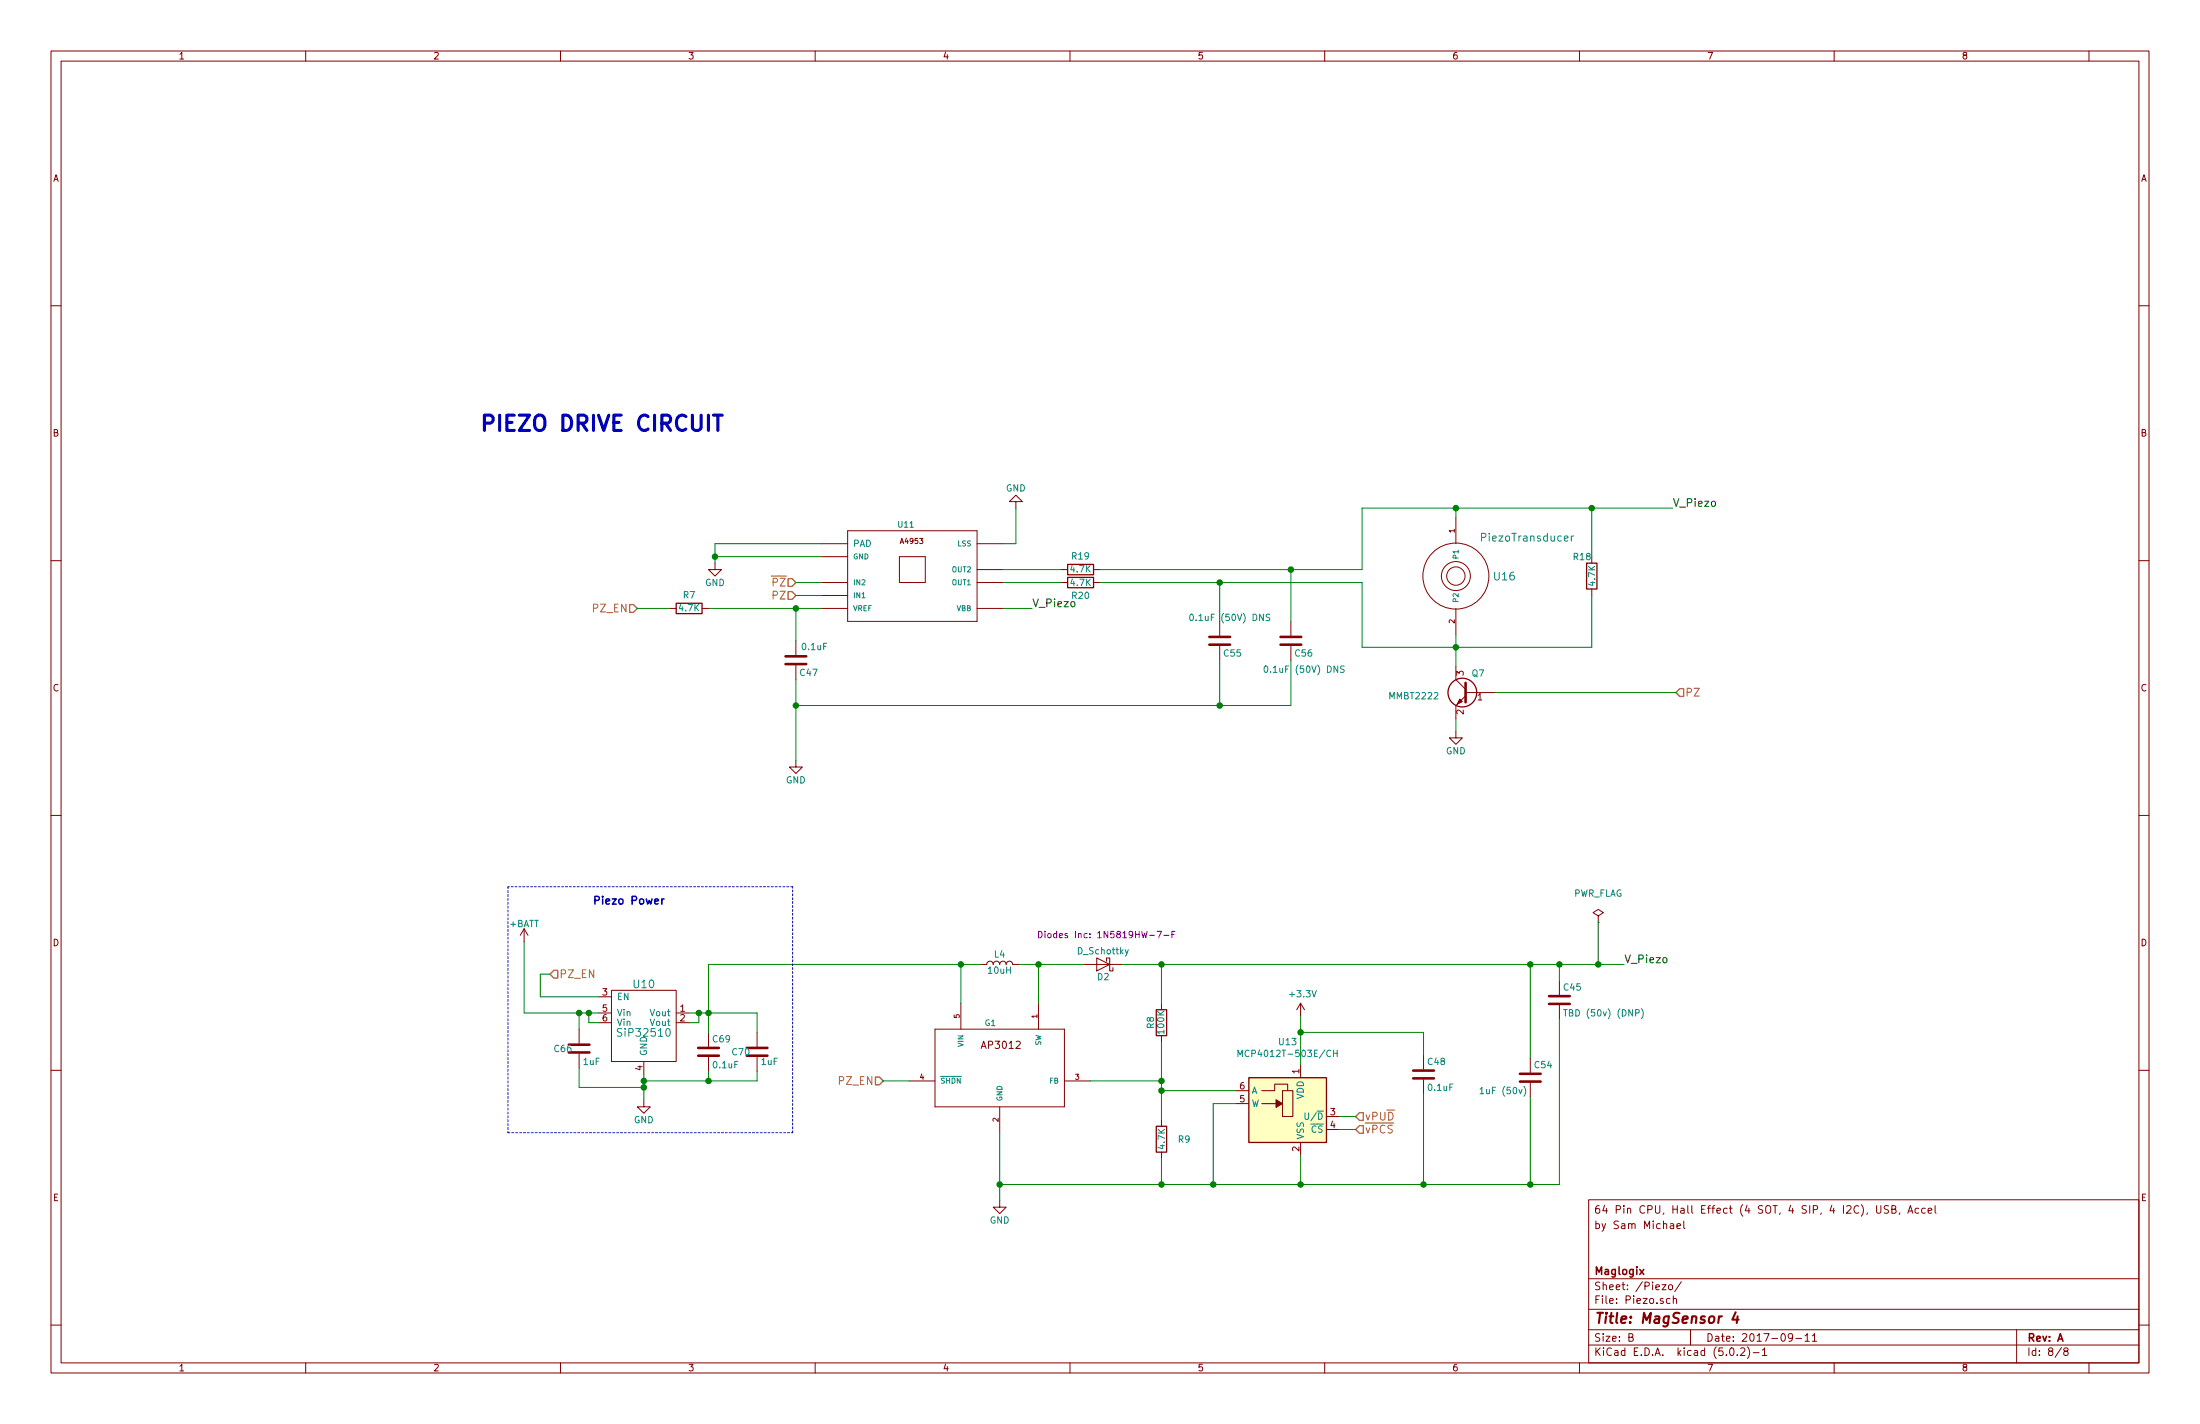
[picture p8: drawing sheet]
<svg xmlns="http://www.w3.org/2000/svg" width="432mm" height="279mm" viewBox="0 0 432 279" stroke-linecap="round" stroke-linejoin="round" font-family="sans-serif">
<g fill="none" stroke="#840000" stroke-width=".2">
<path d="M10 10h411.8v259.4h-411.8zM12 12h407.8v255.4h-407.8zM60 10v2M110 10v2M160 10v2M210 10v2M260 10v2M310 10v2M360 10v2M410 10v2M10 60h2M419.8 60h2"/>
<path d="M199.4 98.4h1.3l-1.3-1.2-1.3 1.2h1.3v1.3M10 110h2M131.4 119.4h1.3M137.8 119.4h1.3M140.3 110.5v1.3h1.3l-1.3 1.2-1.2-1.2h1.2M161.3 109.2h5.1M161.3 114.3h5.1M161.3 116.8h5.1M161.3 119.4h5.1M161.3 106.7h5.1M166.4 104.1h25.4v17.8h-25.4zM176.5 109.2h5.1v5.1h-5.1z"/>
<path d="M191.8 114.3h5M191.8 119.4h5M191.8 106.7h5M191.8 111.8h5M208.3 114.3h1.2M208.3 111.8h1.2M214.6 114.3h1.3M214.6 111.8h1.3M285.7 101.6v5.1M285.7 119.4v5.1M312.4 115.6v1.2M419.8 110h2"/>
<path d="M156.2 125.7v2.8M156.2 130.6v2.8M239.4 121.9v2.8M239.4 126.7v2.8M253.4 121.9v2.8M253.4 126.7v2.8M285.7 130.8v2.6l2 1.9M287.7 136.5l-2 1.9v2.6M287.7 135.9h5.7M10 160h2M156.2 149.2v1.3h1.3l-1.3 1.3-1.3-1.3h1.3M285.7 143.5v1.3h1.3l-1.3 1.3-1.2-1.3h1.2"/>
<path d="M419.8 160h2M313.7 179.7l1-.6-1-.7-1 .7 1 .6v1.3M102.9 182.2l-.8 1.3M102.9 182.2v2.6M102.9 182.2l.7 1.3M117.5 198.8h2.5M117.5 195.6h2.5M120 194.3h12.7v14h-12.7zM132.7 198.8h2.6M188.6 196.9v5M192.4 189.2h1.3a.64 .64 0 0 1 .6-.6 .64 .64 0 0 1 .6 .6 .64 .64 0 0 1 .7-.6 .64 .64 0 0 1 .6 .6 .64 .64 0 0 1 .7-.6 .64 .64 0 0 1 .6 .6 .64 .64 0 0 1 .6-.6 .64 .64 0 0 1 .7 .6h1.2M203.8 196.9v5"/>
<path d="M212.7 189.2h7.6M215.3 188l2.5 1.2-2.5 1.3zM217.2 188.6v-.6h.6v2.5h.6v-.6M228 196.9v1.2M255.3 196.9v2.5M255.3 196.9l-.8 1.2M255.3 196.9l.7 1.2M306.1 192.4v2.8M306.1 197.2v2.8M313.7 181h.1M10 210h2M113.7 201.9v2.8"/>
<path d="M113.7 206.8v2.8M117.5 200.7h2.5M126.4 215.9v1.3h1.2l-1.2 1.2-1.3-1.2h1.3M126.4 208.3v2.5M132.7 200.7h2.6M139.1 202.6v2.8M139.1 207.4v2.8M148.6 202.6v2.8M148.6 207.4v2.8M178.4 212.1h5.1M183.5 201.9h25.4v15.3h-25.4zM196.2 217.2v5.1"/>
<path d="M208.9 212.1h5.1M228 203.2v1.3M228 219.7v1.3M242.6 216.5h2.5M242.6 214h2.5M247.6 216.5h3.9M247.6 214h2.6v-1.3h2.5v1.3M251.7 214h2v5.1h-2zM255.3 208.9v2.6M260.3 219.1h2.6M279.4 207v2.8M279.4 211.8v2.8"/>
<path d="M300.4 207.6v2.8M300.4 212.5v2.8M419.8 210h2M196.2 235.6v1.3h1.3l-1.3 1.2-1.3-1.2h1.3M228 226.1v1.2M255.3 224.2v2.5M260.3 221.6h2.6M311.8 235.4h108v32h-108zM330.5 239.6v1.3l.2 .2M368.3 236.6v1.2l.3 .2h.3l.3-.2v-1.2M370.7 236.6h-.6l-.2 .1v.4l.6 .3 .2 .4-.3 .2h-.6M371.3 237.3l.7-.2v-.4l-.2-.1h-.5v1.4h.6l.2-.1 .1-.3-.4-.3"/>
<path d="M372.9 238l-.2 .3M374.4 238l.6-1.4 .4 1.4M374.6 237.6h.7M376.6 237.1h-.4l-.3 .2v.6l.3 .1h.4M377.9 237.1h-.5l-.2 .2v.6l.2 .1h.5M378.4 237.6l.8-.2-.1-.3h-.4l-.3 .2 .1 .7h.6M379.8 236.6v1.2l.2 .2M10 260h2M311.8 256.9h108M311.8 250.9h108M326.2 252.1h.8l-.8 1h.8M327.6 252.2l.2-.1 .4 .1v.7l-.2 .2-.4-.2z"/>
<path d="M327.8 254.8h-.4l-.3 .2v.6l.3 .2 .4-.1M327.9 240.2h.5l.1 .9M328.4 254.9l.2-.1h.4l.1 1M328.4 254.3v1.5M328.5 240.4l-.5 .1-.2 .2 .2 .4 .5-.1M329.1 240.6l.7-.2v-.2l-.4-.1-.3 .2 .1 .7h.6M330 251.5l-1.3 1.9M419.8 260h2M60 267.4v2M110 267.4v2M160 267.4v2M210 267.4v2"/>
<path d="M260 267.4v2M310 267.4v2M311.8 263.9h108M311.8 260.9h108M319.7 262.4l.7-.1 .1-.2-.1-.4h-.7v1.5h.6l.2-.2 .1-.3-.4-.3M331.8 260.9v3M339.6 264.6l.3-.1a.86 .86 0 0 1 .1 1.5 .79 .79 0 0 1-.4-1.4zM341 265.8v.2M341.6 264.6l.6-.1 .2 .1 .1 .3-.9 1.1h.9M343 264.3a1.71 1.71 0 0 1 0 2.2M344.1 265.4h1.2M345.9 264.9l.4-.4v1.5"/>
<path d="M345.9 266h.9M351.8 262.3l-.2 .3-.5-.1-.1-.2 .1-.6h.5l.2 .1a1.19 1.19 0 0 1-.2 1.3l-.5 .1M352.5 262.6h1.1M354.3 262.1l.4-.4v1.5M354.3 263.2h.8M355.7 262.1l.4-.4v1.5M355.7 263.2h.9M360 267.4v2M395.8 260.9v6.5M404.6 264.4l-1.2 1.9M405.4 265.1l-.3-.4 .3-.2h.2l.3 .2-.1 .3-.6 .2-.1 .2v.4l.3 .2h.2l.3-.3v-.3l-.3-.3M410 267.4v2"/>
<circle cx="285.7" cy="113" r="2.84"/>
<circle cx="285.7" cy="113" r="6.5"/>
<circle cx="285.8" cy="113" r="1.8"/>
</g>
<path d="M340.7 257.5l-.7 1.4h1.2M341 258.3l-.1 1.3" fill="none" stroke="#840000" stroke-width=".41"/>
<path d="M321.8 249.1l.8 1M322.6 249.1l-.8 1" fill="none" stroke="#840000" stroke-width=".3"/>
<g fill="none" stroke="#008484" stroke-width=".2">
<path d="M308.4 105.2v1M308.9 105.2l-.5 .2M233.6 120.6l.2-.1a.67 .67 0 0 1 .5 .6 .67 .67 0 0 1-.5 .7l-.3-.5zM248.2 130.8l.2-.1a.67 .67 0 0 1 .5 .6 .67 .67 0 0 1-.5 .6l-.3-.5zM249.2 120.6l-.5-.1-.2 .3 .1 .3 .6 .2v.3l-.2 .2-.5-.1M263.8 130.7h-.5l-.2 .2 .1 .3 .6 .2v.4l-.2 .1h-.5M221.5 186.3l-.5 1.2-.1 .1M306.9 198.1h.7M307.2 198.1v1.3M322.2 197.9a1.47 1.47 0 0 1 0 1.9M243 207.3v-1.3l.4 1 .4-1v1.3M256.1 218.4v1l.3 .2h.2l.2-.2v-1"/>
<path d="M261.7 206v1.3M261.7 206.7h.8M262.5 206v1.3M290.5 213.7l.4-.4v1.3M290.5 214.6h.7M299.1 213.2a1.4 1.4 0 0 1 0 1.9"/>
</g>
<g fill="none" stroke="#008400" stroke-width=".2">
<path d="M199.4 99.7v7h-2.6M285.7 99.7v1.9M312.4 99.7v9.5M328.3 99.7h-61v12.1h-51.4M125.1 119.4h6.3M139.1 119.4h22.2M140.3 109.2h21M156.2 114.3h5.1M156.2 116.8h5.1M156.2 119.4v6.3M161.3 106.7h-21v3.8M196.8 114.3h11.5"/>
<path d="M196.8 119.4h5.8M196.8 111.8h11.5M215.9 114.3h51.4v12.7h45.1v-10.2M239.4 114.3v7.6M253.4 111.8v10.1M156.2 133.4v15.8M239.4 129.5v8.9M253.4 129.5v8.9h-97.2M285.7 124.5v6.3M293.4 135.9h35.5M285.7 141v2.5M102.9 184.8v14h14.6"/>
<path d="M107.9 191.1h-1.9v4.5h11.5M113.7 198.8v3.1M115.6 198.8v1.9h1.9M135.3 198.8h13.3v3.8M137.2 198.8v1.9h-1.9M188.6 189.2v7.7M192.4 189.2h-53.3v13.4M200 189.2h12.7M203.8 189.2v7.7M220.3 189.2h98.5M228 189.2v7.7M255.3 199.4v9.5"/>
<path d="M300.4 189.2v18.4M306.1 189.2v3.2M313.7 181v8.2M113.7 209.6v3.8h12.7M126.4 210.8v5.1M139.1 210.2v1.9M148.6 210.2v1.9h-22.2M173.4 212.1h5M214 212.1h14M228 204.5v15.2M228 214h14.6M242.6 216.5h-4.5v15.9"/>
<path d="M255.3 202.6h24.1v4.4M262.9 219.1h3.2M279.4 214.6v17.8M300.4 215.3v17.1M306.1 200v32.4h-109.9M196.2 222.3v13.3M228 227.3v5.1M255.3 226.7v5.7M262.9 221.6h3.2"/>
</g>
<g fill="#008400" stroke="#008400" stroke-width=".25">
<circle cx="140.3" cy="109.2" r=".51"/>
<circle cx="203.8" cy="189.2" r=".51"/>
<circle cx="228" cy="212.1" r=".51"/>
<circle cx="188.6" cy="189.2" r=".51"/>
<circle cx="196.2" cy="232.4" r=".51"/>
<circle cx="228" cy="232.4" r=".51"/>
<circle cx="228" cy="189.2" r=".51"/>
<circle cx="300.4" cy="189.2" r=".51"/>
<circle cx="156.2" cy="119.4" r=".51"/>
<circle cx="313.7" cy="189.2" r=".51"/>
<circle cx="156.2" cy="138.4" r=".51"/>
<circle cx="239.4" cy="138.4" r=".51"/>
<circle cx="239.4" cy="114.3" r=".51"/>
<circle cx="253.4" cy="111.8" r=".51"/>
<circle cx="306.1" cy="189.2" r=".51"/>
<circle cx="300.4" cy="232.4" r=".51"/>
<circle cx="126.4" cy="213.4" r=".51"/>
<circle cx="126.4" cy="212.1" r=".51"/>
<circle cx="113.7" cy="198.8" r=".51"/>
<circle cx="137.2" cy="198.8" r=".51"/>
<circle cx="139.1" cy="198.8" r=".51"/>
<circle cx="115.6" cy="198.8" r=".51"/>
<circle cx="139.1" cy="212.1" r=".51"/>
<circle cx="285.7" cy="99.7" r=".51"/>
<circle cx="285.7" cy="127" r=".51"/>
<circle cx="312.4" cy="99.7" r=".51"/>
<circle cx="255.3" cy="232.4" r=".51"/>
<circle cx="228" cy="214" r=".51"/>
<circle cx="238.1" cy="232.4" r=".51"/>
<circle cx="255.3" cy="202.6" r=".51"/>
<circle cx="279.4" cy="232.4" r=".51"/>
</g>
<path d="M123.6 118.6h.7l.8 .8-.8 .7h-.7zM154.7 116.1h.7l.8 .7-.8 .8h-.7zM154.7 113.5h.7l.8 .8-.8 .8h-.7zM329.7 135.1h.8v1.6h-.8l-.8-.8zM108.7 190.4h.8v1.5h-.8l-.8-.8zM171.8 211.3h.8l.8 .8-.8 .8h-.8zM266.8 218.3h.8v1.5h-.8l-.7-.7zM266.8 220.9h.8v1.5h-.8l-.7-.8z" fill="none" stroke="#848400" stroke-width=".25"/>
<path d="M203.8 182.7a.64 .64 0 0 1 .8 .7 .64 .64 0 0 1-.8 .6zM205.1 182.7v.2M205.1 183.2v.8M228.4 183.5h1M230 183.3h.4M230.6 182.7h-.6v1.3" fill="none" stroke="#840084" stroke-width=".2"/>
<g fill="none" stroke="#840000" stroke-width=".25">
<path d="M132.7 118.4h5.1v2h-5.1zM209.5 110.7h5.1v2.1h-5.1zM209.5 113.3h5.1v2h-5.1zM311.4 110.5h2v5.1h-2zM226.9 198.1h2.1v5.1h-2.1zM245.1 211.5h15.2v12.7h-15.2zM226.9 221h2.1v5.1h-2.1z"/>
<circle cx="287" cy="135.9" r="2.82"/>
</g>
<g fill="none" stroke="#840000" stroke-width=".51">
<path d="M154.2 128.8h4M154.2 130.3h4M237.4 125h4M237.4 126.5h4M251.3 125h4.1M251.3 126.5h4.1M287.7 134v3.8M304 197h4.1M304 195.5h4.1M111.6 206.5h4.1M111.6 205h4.1M137 207.1h4.1"/>
<path d="M137 205.6h4.1M146.6 207.1h4M146.6 205.6h4M277.4 211.6h4M277.4 210.1h4M298.3 212.2h4.1M298.3 210.7h4.1"/>
</g>
<path d="M140 81.5h1.8M140.9 81.5v3" fill="none" stroke="#0000c2" stroke-width=".61"/>
<path d="M129.9 176.4v1M130.3 176.4l-.3 .1-.1 .2" fill="none" stroke="#0000c2" stroke-width=".3"/>
<path d="M99.7 174v48.3M155.6 174h-55.9M99.7 222.3h55.9M155.6 222.3v-48.3" fill="none" stroke="#0000c2" stroke-width=".2" stroke-dasharray=".4 .4"/>
<g fill="#840000" stroke="#840000" stroke-width=".2">
<path d="M286.5 137.2l.5 .5-1 .5z"/>
<path d="M250.4 215.8l1.3 .7-1.3 .8z"/>
</g>
<path d="M245.1 211.5h15.2v12.7h-15.2z" fill="#ffffc2" stroke="#ffffc2" stroke-width=".2"/>
<text font-size="4.2" fill="#0000c2" x="94" y="84.6">PIEZO DRIVE CIRCUIT</text>
<text font-size="2.8" fill="#840000" x="312.8" y="259.7">Title: MagSensor 4</text>
<g font-size="2.1">
<text x="328.3" y="99.4">V_Piezo</text>
<text x="202.6" y="119.1">V_Piezo</text>
<text x="318.8" y="189">V_Piezo</text>
</g>
<g font-size="2.1" fill="#008484">
<text x="291.2" y="106.2">PiezoTransducer</text>
<text x="293.3" y="113.9">U16</text>
<text x="124.4" y="193.9">U10</text>
<text x="121.7" y="203.4">SiP32510</text>
</g>
<g font-size="2.1" fill="#848400">
<text x="151.7" y="117.6">PZ</text>
<text x="151.7" y="115.1">PZ</text>
<text x="116.5" y="120.1">PZ_EN</text>
<text x="330.7" y="136.7">PZ</text>
<text x="109.7" y="191.9">PZ_EN</text>
<text x="164.7" y="212.9">PZ_EN</text>
<text x="267.8" y="219.8">vPUD</text>
<text x="267.8" y="222.4">vPCS</text>
</g>
<text font-size="2.1" fill="#0000c2" x="116.2" y="177.5">Piezo Power</text>
<g font-size="2.1" fill="#840000">
<text x="312.8" y="238.1">64 Pin CPU, Hall Effect (4 SOT, 4 SIP, 4 I2C), USB, Accel</text>
<text x="312.8" y="241.1">by Sam Michael</text>
<text x="312.8" y="250.1">Maglogix</text>
<text x="312.8" y="255.8">File: Piezo.sch</text>
<text x="312.8" y="253.1">Sheet: /Piezo/</text>
<text x="312.8" y="263.2">Size: B</text>
<text x="334.8" y="263.2">Date: 2017-09-11</text>
<text x="397.8" y="263.2">Rev: A</text>
<text x="312.8" y="266">KiCad E.D.A. kicad (5.0.2)-1</text>
<text x="397.8" y="266">Id: 8/8</text>
</g>
<text font-size="2" fill="#840000" x="192.9" y="205.8">AP3012</text>
<g font-size="1.8" fill="#840000">
<text x="35" y="11.6">1</text>
<text x="85" y="11.6">2</text>
<text x="135" y="11.6">3</text>
<text x="185" y="11.6">4</text>
<text x="235" y="11.6">5</text>
<text x="285" y="11.6">6</text>
<text x="335" y="11.6">7</text>
<text x="385" y="11.6">8</text>
<text x="10.4" y="35.6">A</text>
<text x="420.2" y="35.6">A</text>
<text x="10.4" y="85.6">B</text>
<text x="420.2" y="85.6">B</text>
<text x="10.4" y="135.6">C</text>
<text x="287.3" y="132.6" transform="rotate(-90 287.3 132.6)">3</text>
<text x="290" y="137.4">1</text>
<text x="420.2" y="135.6">C</text>
<text x="287.3" y="140.2" transform="rotate(-90 287.3 140.2)">2</text>
<text x="10.4" y="185.6">D</text>
<text x="420.2" y="185.6">D</text>
<text x="118.3" y="195.3">3</text>
<text x="118.3" y="198.5">5</text>
<text x="118.3" y="200.4">6</text>
<text x="133.5" y="198.5">1</text>
<text x="133.5" y="200.4">2</text>
<text x="126.1" y="210" transform="rotate(-90 126.1 210)">4</text>
<text x="243.4" y="213.7">6</text>
<text x="255" y="210.7" transform="rotate(-90 255 210.7)">1</text>
<text x="243.4" y="216.3">5</text>
<text x="261.1" y="218.8">3</text>
<text x="261.1" y="221.4">4</text>
<text x="255" y="225.9" transform="rotate(-90 255 225.9)">2</text>
<text x="10.4" y="235.6">E</text>
<text x="420.2" y="235.6">E</text>
<text x="35" y="269">1</text>
<text x="85" y="269">2</text>
<text x="135" y="269">3</text>
<text x="185" y="269">4</text>
<text x="235" y="269">5</text>
<text x="285" y="269">6</text>
<text x="335" y="269">7</text>
<text x="385" y="269">8</text>
</g>
<g font-size="1.8" fill="#008484">
<text x="197.4" y="96.4">GND</text>
<text x="167.4" y="107.3">PAD</text>
<text x="210.2" y="112.3">4.7K</text>
<text x="210.4" y="109.8">R19</text>
<text x="308.9" y="109.9">R18</text>
<text x="133.4" y="119.9">4.7K</text>
<text x="134.1" y="117.4">R7</text>
<text x="138.4" y="115">GND</text>
<text x="210.2" y="115">4.7K</text>
<text x="210.5" y="117.5">R20</text>
<text x="313.1" y="114.9" transform="rotate(-90 313.1 114.9)">4.7K</text>
<text x="234.5" y="121.8">0.1uF (50V) DNS</text>
<text x="157.5" y="127.6">0.1uF</text>
<text x="240.3" y="128.8">C55</text>
<text x="254.3" y="128.8">C56</text>
<text x="157.1" y="132.6">C47</text>
<text x="249.1" y="132">0.1uF (50V) DNS</text>
<text x="272.9" y="137.2">MMBT2222</text>
<text x="289" y="132.8">Q7</text>
<text x="283.8" y="148">GND</text>
<text x="154.3" y="153.7">GND</text>
<text x="308.7" y="175.9">PWR_FLAG</text>
<text x="100" y="181.9">+BATT</text>
<text x="194" y="191.1">10uH</text>
<text x="195.2" y="187.9">L4</text>
<text x="211.7" y="187.2">D_Schottky</text>
<text x="121" y="196.2">EN</text>
<text x="215.4" y="192.3">D2</text>
<text x="253.3" y="195.7">+3.3V</text>
<text x="307" y="194.4">C45</text>
<text x="121" y="199.4">Vin</text>
<text x="121" y="201.3">Vin</text>
<text x="127.8" y="199.4">Vout</text>
<text x="127.8" y="201.3">Vout</text>
<text x="226.5" y="201.8" transform="rotate(-90 226.5 201.8)">R8</text>
<text x="228.5" y="202.7" transform="rotate(-90 228.5 202.7)">100K</text>
<text x="308" y="199.4">TBD (50v) (DNP)</text>
<text x="108.9" y="206.4">C66</text>
<text x="114.5" y="209">1uF</text>
<text x="127" y="207.3" transform="rotate(-90 127 207.3)">GND</text>
<text x="140" y="204.5">C69</text>
<text x="140.1" y="209.6">0.1uF</text>
<text x="143.8" y="207.1">C70</text>
<text x="149.5" y="209">1uF</text>
<text x="244.4" y="207.4">MCP4012T-503E/CH</text>
<text x="251.1" y="205.1">U13</text>
<text x="280.3" y="209">C48</text>
<text x="301.3" y="209.6">C54</text>
<text x="245.6" y="214.6">A</text>
<text x="255.9" y="215.7" transform="rotate(-90 255.9 215.7)">VDD</text>
<text x="280.4" y="214">0.1uF</text>
<text x="291.1" y="214.7">1uF (50v)</text>
<text x="124.4" y="220.4">GND</text>
<text x="245.6" y="217.2">W</text>
<text x="256.8" y="219.7">U/D</text>
<text x="228.7" y="225.3" transform="rotate(-90 228.7 225.3)">4.7K</text>
<text x="231.3" y="224.2">R9</text>
<text x="255.9" y="223.6" transform="rotate(-90 255.9 223.6)">VSS</text>
<text x="257.4" y="222.2">CS</text>
<text x="194.3" y="240.1">GND</text>
</g>
<text font-size="1.8" fill="#840084" x="206" y="184.1">Diodes Inc: 1N5819HW-7-F</text>
<g font-size="1.6" fill="#008484">
<text x="176.4" y="103.5">U11</text>
<text x="193.3" y="201.3">G1</text>
</g>
<g font-size="1.4" fill="#840000">
<text x="176.9" y="106.7">A4953</text>
<text x="285.5" y="104.5" transform="rotate(-90 285.5 104.5)">1</text>
<text x="285.5" y="122.3" transform="rotate(-90 285.5 122.3)">2</text>
<text x="188.3" y="199.8" transform="rotate(-90 188.3 199.8)">5</text>
<text x="203.6" y="199.8" transform="rotate(-90 203.6 199.8)">1</text>
<text x="180.6" y="211.8">4</text>
<text x="211.1" y="211.8">3</text>
<text x="196" y="220.1" transform="rotate(-90 196 220.1)">2</text>
</g>
<g font-size="1.4" fill="#008484">
<text x="188" y="107.2">LSS</text>
<text x="167.4" y="109.7">GND</text>
<text x="187" y="112.3">OUT2</text>
<text x="286.3" y="109.4" transform="rotate(-90 286.3 109.4)">P1</text>
<text x="167.4" y="114.8">IN2</text>
<text x="167.4" y="117.3">IN1</text>
<text x="167.4" y="119.9">VREF</text>
<text x="187" y="114.8">OUT1</text>
<text x="187.8" y="119.9">VBB</text>
<text x="286.3" y="118.4" transform="rotate(-90 286.3 118.4)">P2</text>
<text x="189.1" y="205.3" transform="rotate(-90 189.1 205.3)">VIN</text>
<text x="204.3" y="205.2" transform="rotate(-90 204.3 205.2)">SW</text>
<text x="184.5" y="212.6">SHDN</text>
<text x="206" y="212.6">FB</text>
<text x="196.7" y="216.2" transform="rotate(-90 196.7 216.2)">GND</text>
</g>
</svg>
